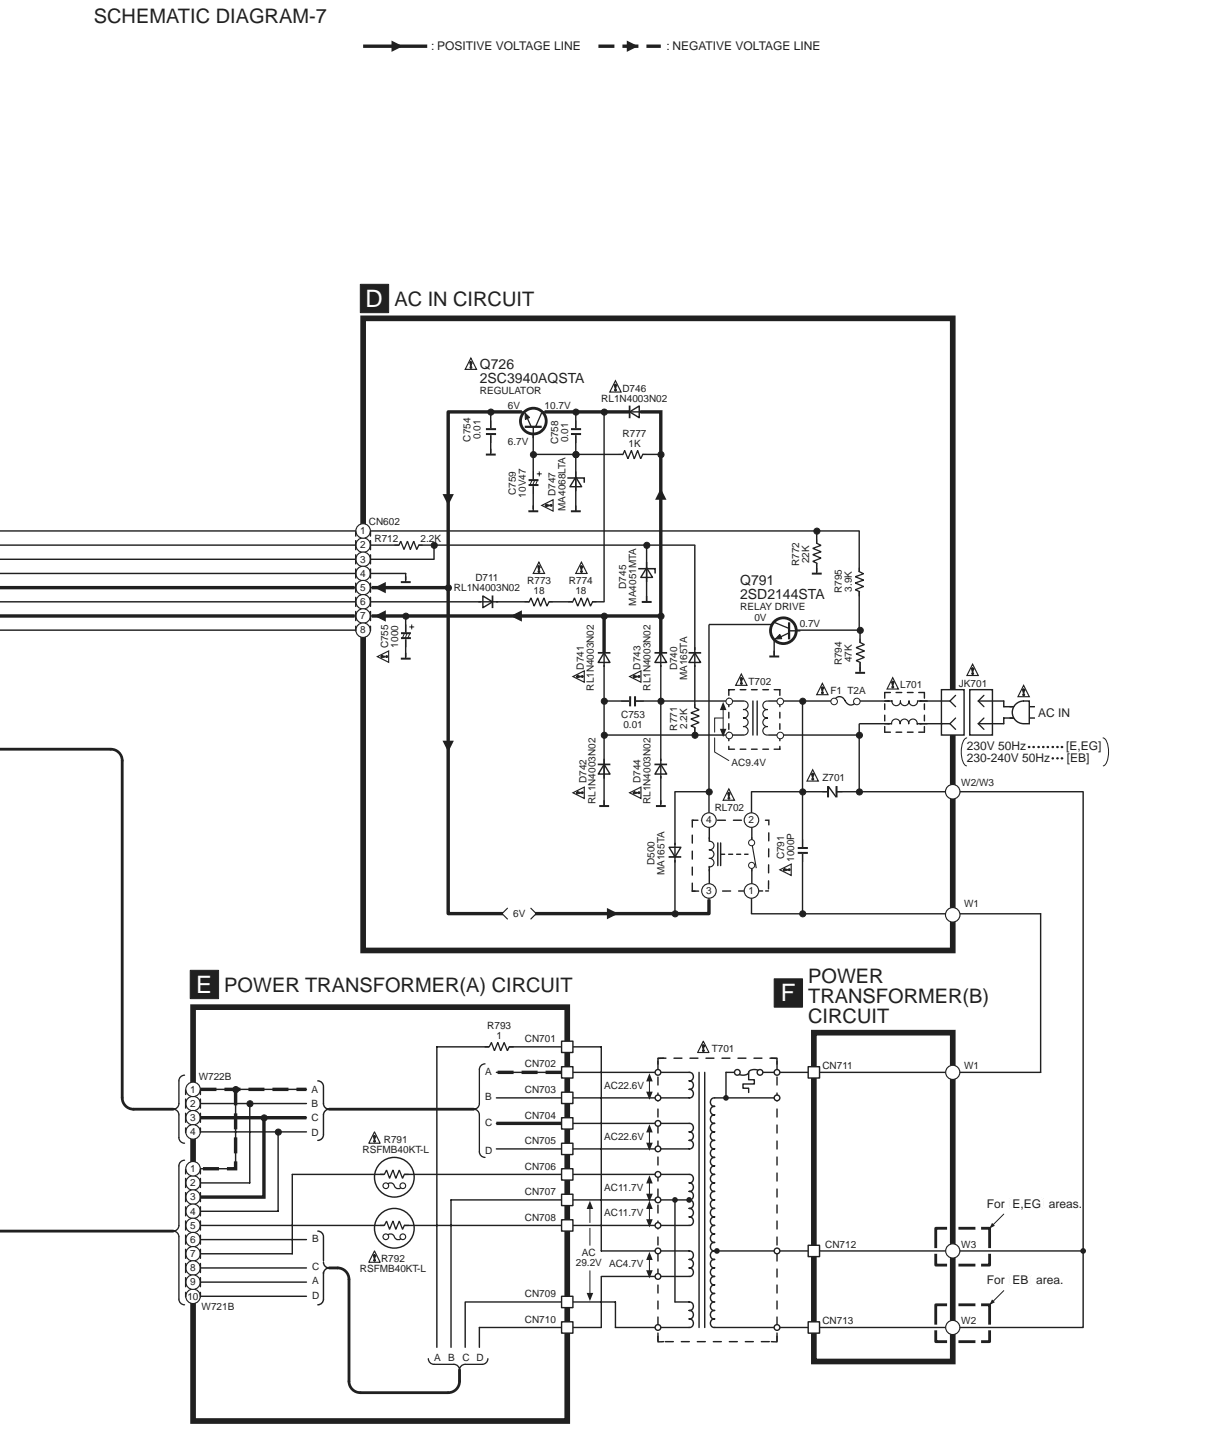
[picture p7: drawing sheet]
<svg xmlns="http://www.w3.org/2000/svg" width="216mm" height="253mm" viewBox="0 0 216 253" stroke-linecap="round" stroke-linejoin="round" font-family="sans-serif">
<g fill="none" stroke="#231f20" stroke-width=".25">
<path d="M79.1 72.7h37.5M0 98.7h76.6M0 96.2h122.6M151.6 93.7h-151.6M0 108.7h116.6M0 106.2h106.6M0 101.2h71.6M0 103.7h79.1M0 111.2h64.1M125.1 110.2h13M191.1 139.7v94.5h-54M34.1 199.7h20"/>
<path d="M34.1 197.2h20M34.1 194.7h20M34.1 192.2h20M41.6 192.2v14h-7.5M44.1 194.7v14h-10M46.6 197.2v14h-12.5M49.1 199.7v14h-15M87.6 189.2h28.5M87.6 193.7h28.5M87.6 198.2h28.5M34.1 216.2h82M34.1 218.7h20"/>
<path d="M87.6 202.7h28.5M116.1 207.2h-64.5v14h-17.5M116.1 211.7h-36.5v26M34.1 228.7h20M34.1 226.2h20M34.1 223.7h20M116.1 234.2h-7.5v-4.5h-26.5v8M116.1 225.2h-10v9h-21.5M116.1 220.7h-10v-36h-29v53"/>
</g>
<path d="M64.1 56.2h104v111.5h-104zM34.1 177.7h66v73h-66zM143.6 182.2h24.5v58h-24.5z" fill="none" stroke="#231f20" stroke-width="1" stroke-linecap="butt"/>
<path d="M-.1 132.2h19.7M21.6 134.2v59.5M23.6 195.7h7" fill="none" stroke="#231f20" stroke-width=".5"/>
<g fill="#fff" stroke="#231f20" stroke-width=".25">
<path d="M99.1 183.7h2v2h-2z"/>
<path d="M99.1 188.2h2v2h-2z"/>
<path d="M99.1 192.7h2v2h-2z"/>
<path d="M99.1 197.2h2v2h-2z"/>
<path d="M99.1 201.7h2v2h-2z"/>
<path d="M99.1 206.2h2v2h-2z"/>
<path d="M99.1 210.7h2v2h-2z"/>
<path d="M99.1 215.2h2v2h-2z"/>
<path d="M99.1 228.7h2v2h-2z"/>
<path d="M99.1 233.2h2v2h-2z"/>
</g>
<path d="M56.1 190.7a1.01 1.01 0 0 1 1 1v3a1.02 1.02 0 0 0 1 1 .98 .98 0 0 0-1 1v3.5a1.01 1.01 0 0 1-1 1M56.1 217.2a1.01 1.01 0 0 1 1 1v4.2M57.1 224.4v4.8a1.01 1.01 0 0 1-1 1M57.1 222.7a1.02 1.02 0 0 0 1 1 .98 .98 0 0 0-1 1" fill="none" stroke="#231f20" stroke-width=".25"/>
<path d="M58.1 223.7h1.5M61.6 225.7v18M63.6 245.7h15.5M81.1 241.7v2" fill="none" stroke="#231f20" stroke-width=".5"/>
<path d="M67.8 215.6h3.5v1h-3.5z" fill="#fff"/>
<path d="M67.1 216.2h.7l.4-.8 .5 1.4 .6-1.4 .5 1.4 .6-1.4 .6 1.4 .3-.6h.8" fill="none" stroke="#231f20" stroke-width=".23"/>
<circle cx="69.6" cy="216.7" r="3.5" fill="none" stroke="#231f20" stroke-width=".25"/>
<path d="M68.1 218.2a.82 .82 0 0 1 .7-.5 .82 .82 0 0 1 .8 .5 .8 .8 0 0 0 .7 .5 .8 .8 0 0 0 .8-.5" fill="none" stroke="#231f20" stroke-width=".22"/>
<g fill="#fff" stroke="#231f20" stroke-width=".2">
<circle cx="68.1" cy="218.2" r=".5"/>
<circle cx="71.1" cy="218.2" r=".5"/>
</g>
<path d="M67.8 206.6h3.5v1h-3.5z" fill="#fff"/>
<path d="M67.1 207.2h.7l.4-.8 .5 1.4 .6-1.4 .5 1.4 .6-1.4 .6 1.4 .3-.6h.8" fill="none" stroke="#231f20" stroke-width=".23"/>
<circle cx="69.6" cy="207.7" r="3.5" fill="none" stroke="#231f20" stroke-width=".25"/>
<path d="M68.1 209.2a.82 .82 0 0 1 .7-.5 .82 .82 0 0 1 .8 .5 .8 .8 0 0 0 .7 .5 .8 .8 0 0 0 .8-.5" fill="none" stroke="#231f20" stroke-width=".22"/>
<g fill="#fff" stroke="#231f20" stroke-width=".2">
<circle cx="68.1" cy="209.2" r=".5"/>
<circle cx="71.1" cy="209.2" r=".5"/>
</g>
<path d="M66.1 199.7l1 2h-2zM66.1 220.7l1 2h-2z" fill="none" stroke="#231f20" stroke-width=".2"/>
<g fill="#231f20" stroke="#231f20" stroke-width=".18">
<path d="M65.9 200.3h.2l.1 .2-.1 .5h-.1z"/>
<path d="M65.9 221.3h.2l.1 .2-.1 .5h-.1z"/>
<circle cx="66.1" cy="201.3" r=".17"/>
<circle cx="66.1" cy="222.3" r=".17"/>
</g>
<path d="M183.6 161.2v28h-46.5" fill="none" stroke="#231f20" stroke-width=".25"/>
<circle cx="168.1" cy="189.2" r="1.25" fill="#fff" stroke="#231f20" stroke-width=".2"/>
<path d="M142.6 188.2h2v2h-2z" fill="#fff" stroke="#231f20" stroke-width=".25"/>
<path d="M137.1 220.7h54" fill="none" stroke="#231f20" stroke-width=".25"/>
<g fill="#fff" stroke="#231f20" stroke-width=".2">
<circle cx="168.1" cy="220.7" r="1.25"/>
<circle cx="168.1" cy="234.2" r="1.25"/>
</g>
<g fill="#fff" stroke="#231f20" stroke-width=".25">
<path d="M142.6 219.7h2v2h-2z"/>
<path d="M142.6 233.2h2v2h-2z"/>
</g>
<circle cx="191.1" cy="220.7" r=".5" fill="#231f20"/>
<path d="M116.1 186.7h21M116.1 187.2v49.5h21M137.1 187.2v49.5" fill="none" stroke="#231f20" stroke-width=".25" stroke-dasharray="1.4 1.4"/>
<path d="M117.1 186.7h-1v1M126.1 193.7h11M128.1 189.2h9M136.1 186.7h1v1M119.1 211.7v18M116.1 235.7v1h1M137.1 235.7v1h-1" fill="none" stroke="#231f20" stroke-width=".25"/>
<circle cx="137.1" cy="189.2" r=".5" fill="#fff" stroke="#231f20" stroke-width=".25"/>
<g fill="none" stroke="#231f20" stroke-width=".25">
<path d="M116.1 189.2h5.5a.75 .75 0 0 1 .7 .7 .75 .75 0 0 1-.7 .8 .75 .75 0 0 1 .7 .7 .75 .75 0 0 1-.7 .8 .74 .74 0 0 1 .7 .7 .74 .74 0 0 1-.7 .7l-5.5 .1M116.1 198.2h5.5a.74 .74 0 0 1 .7 .7 .74 .74 0 0 1-.7 .7M121.6 199.7a.74 .74 0 0 1 .7 .7 .74 .74 0 0 1-.7 .7M123.3 189.2v45M124.3 189.2v45M128.1 189.2v4.5M116.1 207.2h5.5a.74 .74 0 0 1 .7 .7 .74 .74 0 0 1-.7 .7M116.1 202.7h5.5M116.1 216.2h5.5M116.6 211.7h5a.74 .74 0 0 1 .7 .7 .74 .74 0 0 1-.7 .7M121.6 201.2a.74 .74 0 0 1 .7 .7 .74 .74 0 0 1-.7 .7M121.6 210.2a.74 .74 0 0 1 .7 .7 .74 .74 0 0 1-.7 .7"/>
<path d="M121.6 208.7a.74 .74 0 0 1 .7 .7 .74 .74 0 0 1-.7 .7M121.6 214.7a.74 .74 0 0 1 .7 .7 .74 .74 0 0 1-.7 .7M121.6 213.2a.74 .74 0 0 1 .7 .7 .74 .74 0 0 1-.7 .7"/>
</g>
<g fill="#fff" stroke="#231f20" stroke-width=".25">
<circle cx="116.1" cy="193.7" r=".5"/>
<circle cx="116.1" cy="198.2" r=".5"/>
<circle cx="116.1" cy="202.7" r=".5"/>
<circle cx="116.1" cy="207.2" r=".5"/>
<circle cx="116.1" cy="211.7" r=".5"/>
<circle cx="116.1" cy="216.2" r=".5"/>
</g>
<path d="M126.1 220.7h11" fill="none" stroke="#231f20" stroke-width=".25"/>
<g fill="#fff" stroke="#231f20" stroke-width=".25">
<circle cx="137.1" cy="220.7" r=".5"/>
<circle cx="137.1" cy="193.7" r=".5"/>
</g>
<circle cx="128.1" cy="193.7" r=".5" fill="#231f20"/>
<path d="M130.1 188.7h4v1h-4z" fill="#fff"/>
<path d="M130.1 189.2a1.26 1.26 0 0 0 2 0 1.24 1.24 0 0 1 2 0" fill="none" stroke="#231f20" stroke-width=".25"/>
<g fill="#fff" stroke="#231f20" stroke-width=".25">
<circle cx="130.1" cy="189.2" r=".5"/>
<circle cx="134.1" cy="189.2" r=".5"/>
</g>
<path d="M132.1 189.2v1.3h1v.7h-2v.8h1v.7" fill="none" stroke="#231f20" stroke-width=".25"/>
<circle cx="119.1" cy="211.7" r=".5" fill="#231f20"/>
<g fill="none" stroke="#231f20" stroke-width=".25">
<path d="M126.1 196.7a.74 .74 0 0 0-.8 .7 .74 .74 0 0 0 .8 .7M126.1 195.2a.74 .74 0 0 0-.8 .7 .74 .74 0 0 0 .8 .7M126.1 193.7a.74 .74 0 0 0-.8 .7 .74 .74 0 0 0 .8 .7M126.1 199.7a.74 .74 0 0 0-.8 .7 .74 .74 0 0 0 .8 .7M126.1 198.2a.74 .74 0 0 0-.8 .7 .74 .74 0 0 0 .8 .7M126.1 201.2a.74 .74 0 0 0-.8 .7 .74 .74 0 0 0 .8 .7M126.1 205.7a.74 .74 0 0 0-.8 .7 .74 .74 0 0 0 .8 .7M126.1 204.2a.74 .74 0 0 0-.8 .7 .74 .74 0 0 0 .8 .7M126.1 202.7a.74 .74 0 0 0-.8 .7 .74 .74 0 0 0 .8 .7M126.1 210.2a.74 .74 0 0 0-.8 .7 .74 .74 0 0 0 .8 .7M126.1 208.7a.74 .74 0 0 0-.8 .7 .74 .74 0 0 0 .8 .7M126.1 207.2a.74 .74 0 0 0-.8 .7 .74 .74 0 0 0 .8 .7"/>
<path d="M126.1 214.7a.74 .74 0 0 0-.8 .7 .74 .74 0 0 0 .8 .7M126.1 213.2a.74 .74 0 0 0-.8 .7 .74 .74 0 0 0 .8 .7M126.1 211.7a.74 .74 0 0 0-.8 .7 .74 .74 0 0 0 .8 .7M126.1 219.2a.74 .74 0 0 0-.8 .7 .74 .74 0 0 0 .8 .7M126.1 217.7a.74 .74 0 0 0-.8 .7 .74 .74 0 0 0 .8 .7M126.1 216.2a.74 .74 0 0 0-.8 .7 .74 .74 0 0 0 .8 .7M126.1 223.7a.74 .74 0 0 0-.8 .7 .74 .74 0 0 0 .8 .7M126.1 222.2a.74 .74 0 0 0-.8 .7 .74 .74 0 0 0 .8 .7M126.1 220.7a.74 .74 0 0 0-.8 .7 .74 .74 0 0 0 .8 .7M126.1 225.2a.75 .75 0 0 0-.8 .7 .75 .75 0 0 0 .8 .8 .75 .75 0 0 0-.8 .7 .75 .75 0 0 0 .8 .8 .74 .74 0 0 0-.8 .7 .74 .74 0 0 0 .8 .7 .75 .75 0 0 0-.8 .8 .75 .75 0 0 0 .8 .7 .75 .75 0 0 0-.8 .8 .75 .75 0 0 0 .8 .7 .75 .75 0 0 0-.8 .8 .75 .75 0 0 0 .8 .7l11 .1"/>
</g>
<circle cx="137.1" cy="234.2" r=".5" fill="#fff" stroke="#231f20" stroke-width=".25"/>
<path d="M116.1 220.7h5.5a.74 .74 0 0 1 .7 .7 .74 .74 0 0 1-.7 .7M116.1 225.2h5.5M121.6 223.7a.74 .74 0 0 1 .7 .7 .74 .74 0 0 1-.7 .7M121.6 222.2a.74 .74 0 0 1 .7 .7 .74 .74 0 0 1-.7 .7" fill="none" stroke="#231f20" stroke-width=".25"/>
<g fill="#fff" stroke="#231f20" stroke-width=".25">
<circle cx="116.1" cy="220.7" r=".5"/>
<circle cx="116.1" cy="225.2" r=".5"/>
</g>
<path d="M119.1 229.7h2.5a.75 .75 0 0 1 .7 .7 .75 .75 0 0 1-.7 .8 .75 .75 0 0 1 .7 .7 .75 .75 0 0 1-.7 .8 .74 .74 0 0 1 .7 .7 .74 .74 0 0 1-.7 .7l-5.5 .1" fill="none" stroke="#231f20" stroke-width=".25"/>
<g fill="#fff" stroke="#231f20" stroke-width=".25">
<circle cx="116.1" cy="234.2" r=".5"/>
<circle cx="116.1" cy="189.2" r=".5"/>
</g>
<circle cx="126.5" cy="220.7" r=".5" fill="#231f20"/>
<path d="M124.1 183.7l1 2h-2z" fill="none" stroke="#231f20" stroke-width=".2"/>
<g fill="#231f20" stroke="#231f20" stroke-width=".18">
<path d="M123.9 184.3h.2l.1 .2-.1 .5h-.1z"/>
<circle cx="124.1" cy="185.3" r=".17"/>
</g>
<path d="M177.1 214.2l-2.5 2.5" fill="none" stroke="#231f20" stroke-width=".18"/>
<path d="M175 215.7l.5 .5-1 .5z" fill="#231f20"/>
<g fill="#231f20" stroke="#fff" stroke-width=".18">
<path d="M177.8 211.6l.6-.3 .1 .1-.5 .3v1.2l.4 .2v.1l-.6-.2z"/>
<path d="M183.7 211.3l.6 .3v1.4l-.6 .2-.1-.1 .5-.3v-1.1l-.5-.3z"/>
</g>
<path d="M167.1 216.7h-2v3.5M169.1 216.7h3M173.1 216.7h1.5v3.5M165.1 221.2v2h2M169.1 223.2h3M174.6 221.2v2h-1.5" fill="none" stroke="#231f20" stroke-width=".5"/>
<path d="M177.1 227.7l-2.5 2.5" fill="none" stroke="#231f20" stroke-width=".18"/>
<path d="M175 229.2l.5 .5-1 .5z" fill="#231f20"/>
<g fill="#231f20" stroke="#fff" stroke-width=".18">
<path d="M177.8 225.1l.6-.3 .1 .1-.5 .3v1.2l.4 .2v.1l-.6-.2z"/>
<path d="M181.5 224.8l.5 .3v1.4l-.5 .2-.1-.1 .4-.3v-1.1l-.4-.3z"/>
</g>
<path d="M165.1 234.7v2h2M167.1 230.2h-2v3.5M169.1 230.2h3M169.1 236.7h3M173.1 230.2h1.5v3.5M174.6 234.7v2h-1.5" fill="none" stroke="#231f20" stroke-width=".5"/>
<path d="M86.3 184.1h3.5v1h-3.5z" fill="#fff"/>
<path d="M85.6 184.7h.7l.4-.8 .5 1.4 .6-1.4 .5 1.4 .6-1.4 .6 1.4 .3-.6h.8" fill="none" stroke="#231f20" stroke-width=".23"/>
<path d="M166.1 121.7h4v8h-4z" fill="#fff" stroke="#231f20" stroke-width=".25"/>
<path d="M166.1 123.7h1.5M166.1 127.7h1.5" fill="none" stroke="#231f20" stroke-width=".25"/>
<path d="M168.6 122.7l-1 1 1 1M168.6 126.7l-1 1 1 1" fill="none" stroke="#231f20" stroke-width=".23"/>
<path d="M171.1 121.7h4v8h-4z" fill="#fff" stroke="#231f20" stroke-width=".25"/>
<path d="M172.6 123.7h4.5v1h5.5M182.6 126.7h-5.5v1h-4.5" fill="none" stroke="#231f20" stroke-width=".25"/>
<path d="M173.6 122.7l-1 1 1 1M173.6 126.7l-1 1 1 1" fill="none" stroke="#231f20" stroke-width=".23"/>
<path d="M179 124.4a2.92 2.92 0 0 1 2.6-.8v4.1a2.28 2.28 0 0 1-3-1.8v-.5z" fill="#fff"/>
<g fill="none" stroke="#231f20" stroke-width=".25">
<path d="M137.6 123.7h28.4M151.6 127.7h14.7M156.1 124.2v1M156.1 126.2v1M156.1 128.2v1h1M157.1 122.2h-1v1M158.1 122.2h1M158.1 129.2h1M160.1 122.2h1M160.1 129.2h1M162.1 122.2h1v1M163.1 124.2v1"/>
<path d="M163.1 126.2v1M163.1 128.2v1h-1M180.6 123.7h1v4h-1M180.6 123.7a2 2 0 0 0-2 1.9 2 2 0 0 0 2 2.1"/>
</g>
<path d="M157.1 123.2h5v1.5h-5zM157.1 126.7h5v1.5h-5z" fill="none" stroke="#fff" stroke-width=".25"/>
<g fill="#fff" stroke="#fff" stroke-width=".18">
<path d="M157.5 123.2h4.3l-.1 1h-4.2z"/>
<path d="M157.4 127.1h4.2v1h-4.2z"/>
</g>
<path d="M157.3 127.7a.76 .76 0 0 1 .7-.9 .76 .76 0 0 1 .8 .9M157.3 123.6a.76 .76 0 0 0 .8 .9 .76 .76 0 0 0 .7-.9M158.8 127.7a.76 .76 0 0 1 .7-.9 .76 .76 0 0 1 .8 .9 .76 .76 0 0 1 .7-.9 .76 .76 0 0 1 .8 .9M158.8 123.6a.76 .76 0 0 0 .8 .9 .76 .76 0 0 0 .7-.9M160.3 123.6a.76 .76 0 0 0 .8 .9 .76 .76 0 0 0 .7-.9" fill="none" stroke="#231f20" stroke-width=".2"/>
<path d="M147.1 122.7h4v2h-4z" fill="#fff" stroke="#fff" stroke-width=".23"/>
<path d="M147.1 123.7a1.04 1.04 0 0 1 .9-.8 1.04 1.04 0 0 1 1.1 .7 1.04 1.04 0 0 0 .9 .8 1.04 1.04 0 0 0 1.1-.7" fill="none" stroke="#231f20" stroke-width=".23"/>
<g fill="#fff" stroke="#231f20" stroke-width=".18">
<circle cx="147.1" cy="123.7" r=".58"/>
<circle cx="151.1" cy="123.7" r=".58"/>
</g>
<g fill="none" stroke="#231f20" stroke-width=".25">
<path d="M106.6 129.7h24.5M106.6 123.7h24.5M128.6 123.2v1.5M128.6 125.7v1M128.6 127.7v1M128.6 131.7v.5h1M130.6 132.2h1M132.6 132.2h1M134.6 132.2h1M135.6 123.7h2M137.6 125.7v1M137.6 127.7v1"/>
<path d="M137.6 129.7v1M137.6 131.7v.5h-1M141.6 123.7v37.2M151.6 127.7v12M151.6 129.7h-16"/>
</g>
<g fill="#231f20" stroke="#231f20" stroke-width=".18">
<circle cx="151.6" cy="129.7" r=".54"/>
<circle cx="141.6" cy="123.7" r=".54"/>
</g>
<path d="M131.1 128.2a.76 .76 0 0 1 .9 .7 .76 .76 0 0 1-.9 .8M131.1 123.7a.76 .76 0 0 1 .9 .7 .76 .76 0 0 1-.9 .8 .76 .76 0 0 1 .9 .7 .76 .76 0 0 1-.9 .8 .76 .76 0 0 1 .9 .7 .76 .76 0 0 1-.9 .8M135.5 123.7a.76 .76 0 0 0-.9 .7 .76 .76 0 0 0 .9 .8 .76 .76 0 0 0-.9 .7 .76 .76 0 0 0 .9 .8 .76 .76 0 0 0-.9 .7 .76 .76 0 0 0 .9 .8 .76 .76 0 0 0-.9 .7 .76 .76 0 0 0 .9 .7" fill="none" stroke="#231f20" stroke-width=".2"/>
<circle cx="128.6" cy="123.7" r=".58" fill="#fff" stroke="#231f20" stroke-width=".18"/>
<path d="M128.6 129.2v1.5M129.6 121.7h-1v1M130.6 121.7h1M132.6 121.7h1M134.6 121.7h1M136.6 121.7h1v1M137.6 123.7v1" fill="none" stroke="#231f20" stroke-width=".25"/>
<g fill="#fff" stroke="#231f20" stroke-width=".18">
<circle cx="137.6" cy="123.7" r=".58"/>
<circle cx="137.6" cy="129.7" r=".58"/>
</g>
<path d="M132.8 123.7v6M133.6 123.7v6" fill="none" stroke="#231f20" stroke-width=".25"/>
<circle cx="128.6" cy="129.7" r=".58" fill="#fff" stroke="#231f20" stroke-width=".18"/>
<path d="M132.6 139.7h58.5" fill="none" stroke="#231f20" stroke-width=".25"/>
<circle cx="168" cy="139.7" r="1.28" fill="#fff" stroke="#231f20" stroke-width=".2"/>
<g fill="#231f20" stroke="#231f20" stroke-width=".18">
<path d="M180.4 121.6l.2-.1 .1 .2-.1 .6h-.1z"/>
<path d="M157.3 120.2l.2-.1 .2 .3-.2 .5h-.1z"/>
<path d="M144.9 121.2l.2-.1 .1 .3-.1 .5h-.1z"/>
<path d="M130.6 119.6l.2-.1 .1 .2-.1 .6h-.1z"/>
<path d="M143.2 136.4h.2l.1 .2-.1 .5h-.1z"/>
<circle cx="151.6" cy="139.7" r=".54"/>
<circle cx="141.6" cy="139.7" r=".54"/>
<circle cx="180.6" cy="122.5" r=".17"/>
<circle cx="157.5" cy="121.2" r=".17"/>
<circle cx="145.1" cy="122.2" r=".17"/>
<circle cx="130.8" cy="120.5" r=".17"/>
<circle cx="143.4" cy="137.4" r=".17"/>
</g>
<path d="M130.8 118.9l1 2h-2zM157.5 119.5l1 2h-2zM143.4 135.8l1 2h-2zM145.1 120.5l1 2h-2zM180.6 120.9l1 2h-2z" fill="none" stroke="#231f20" stroke-width=".2"/>
<path d="M145.1 139.7h3.5M141.6 148v4" fill="none" stroke="#231f20" stroke-width=".18"/>
<g fill="#fff" stroke="#fff" stroke-width=".18">
<path d="M146.1 138.7h1.5v2h-1.5z"/>
<path d="M140.6 149.6l1.9-.1v1.1h-1.9z"/>
</g>
<path d="M146.1 138.7v2M147.6 138.7v2M140.7 149.6h1.8M140.7 150.4h1.8" fill="none" stroke="#231f20" stroke-width=".35"/>
<path d="M146.1 138.7l1.4 1.9M132.6 161.2h51" fill="none" stroke="#231f20" stroke-width=".25"/>
<circle cx="168" cy="161.4" r="1.28" fill="#fff" stroke="#231f20" stroke-width=".2"/>
<path d="M125 149.9a.76 .76 0 0 1 .9 .8 .76 .76 0 0 1-.9 .7 .76 .76 0 0 1 .9 .8 .76 .76 0 0 1-.9 .7M125 148.4a.76 .76 0 0 1 .9 .8 .76 .76 0 0 1-.9 .7M137.6 153.4l2-1v2z" fill="none" stroke="#231f20" stroke-width=".2"/>
<g fill="#231f20" stroke="#231f20" stroke-width=".18">
<path d="M138.3 153.3l.6 .1v.1l-.6 .1-.1-.2z"/>
<circle cx="139.2" cy="153.4" r=".17"/>
</g>
<path d="M125.1 110.2v34.6M119.1 139.7h6M132.6 139.7v3.7M122.1 157.2h.5M122.1 144.7h1M125.1 157.7v3.5h-46M125.1 144.7v13M126.6 148.7v4M127.1 148.7v4M132.6 156.2v5M132.6 145.2v12M135.1 157.2h.5" fill="none" stroke="#231f20" stroke-width=".25"/>
<path d="M122.1 144.7h13.5v12.5h-13.5z" fill="none" stroke="#231f20" stroke-width=".25" stroke-dasharray="1.4 1.4"/>
<path d="M127.1 150.7h5" fill="none" stroke="#231f20" stroke-width=".25" stroke-dasharray=".7 .7"/>
<path d="M124.6 148.2h1.5v5h-1.5z" fill="none" stroke="#fff" stroke-width=".25"/>
<path d="M124.7 148.5h1v4.2h-1z" fill="#fff" stroke="#fff" stroke-width=".18"/>
<g fill="#fff" stroke="#231f20" stroke-width=".2">
<circle cx="125" cy="157.2" r="1.28"/>
<circle cx="132.5" cy="157.2" r="1.28"/>
<circle cx="132.5" cy="144.7" r="1.28"/>
<circle cx="125" cy="144.7" r="1.28"/>
</g>
<path d="M132.6 147.7v6" fill="none" stroke="#231f20" stroke-width=".18"/>
<path d="M132.1 148.7h1v4h-1z" fill="#fff" stroke="#fff" stroke-width=".18"/>
<path d="M132.6 148.7l.8 4.4" fill="none" stroke="#231f20" stroke-width=".2"/>
<g fill="#fff" stroke="#231f20" stroke-width=".18">
<circle cx="132.6" cy="148.6" r=".54"/>
<circle cx="132.6" cy="152.6" r=".54"/>
</g>
<g fill="#231f20" stroke="#231f20" stroke-width=".18">
<path d="M128.4 139.8h.2l.1 .2-.1 .5h-.1z"/>
<circle cx="141.6" cy="161.2" r=".54"/>
<circle cx="128.6" cy="140.8" r=".17"/>
</g>
<path d="M128.6 139.2l1 2h-2z" fill="none" stroke="#231f20" stroke-width=".2"/>
<path d="M119.1 139.7v21.5" fill="none" stroke="#231f20" stroke-width=".25"/>
<path d="M135.6 115.5h2v.5h-2z" fill="#fff"/>
<path d="M136.6 114.8v1M138.1 111.2h13.5M151.7 111.2v7.5" fill="none" stroke="#231f20" stroke-width=".25"/>
<path d="M135.7 115.8h1.7" fill="none" stroke="#231f20" stroke-width=".35"/>
<path d="M150.7 118.3h2v.5h-2z" fill="#fff"/>
<path d="M151.7 117.7v1" fill="none" stroke="#231f20" stroke-width=".25"/>
<path d="M150.8 118.7h1.8" fill="none" stroke="#231f20" stroke-width=".35"/>
<path d="M150.7 113.4h2v3.4h-2z" fill="#fff" stroke="#fff" stroke-width=".18"/>
<path d="M151.7 113.3l.8 .4-1.5 .5 1.5 .6-1.5 .5 1.5 .7-1.5 .5 .8 .4" fill="none" stroke="#231f20" stroke-width=".23"/>
<path d="M151.7 112.7v.7M151.7 116.9v.7" fill="none" stroke="#231f20" stroke-width=".18"/>
<circle cx="151.7" cy="111.2" r=".54" fill="#231f20" stroke="#231f20" stroke-width=".18"/>
<path d="M112.6 99.7h3v2.5h-3z" fill="#fff"/>
<path d="M114.1 99.2v3.5M114.1 100.2l1 1.7h-2.1zM116.6 108.7v15" fill="none" stroke="#231f20" stroke-width=".25"/>
<path d="M112.6 100.3h3v.9" fill="none" stroke="#231f20" stroke-width=".27"/>
<g fill="#231f20" stroke="#231f20" stroke-width=".18">
<path d="M108.4 67.8h.2l.1 .2-.1 .5h-.1z"/>
<path d="M111.8 119.2l.6 .1v.1l-.6 .1-.1-.2z"/>
<circle cx="106.6" cy="129.7" r=".54"/>
<circle cx="106.6" cy="123.7" r=".54"/>
<circle cx="116.6" cy="123.7" r=".54"/>
<circle cx="108.6" cy="68.8" r=".17"/>
<circle cx="112.7" cy="119.3" r=".17"/>
</g>
<path d="M109.6 123.7h4" fill="none" stroke="#231f20" stroke-width=".18"/>
<path d="M111 122.7h1v1.9h-1z" fill="#fff" stroke="#fff" stroke-width=".18"/>
<path d="M111.2 122.8l-.1 1.8M112 122.8v1.8" fill="none" stroke="#231f20" stroke-width=".35"/>
<path d="M108.6 67.2l1 2h-2zM111.1 119.3l2-1v2z" fill="none" stroke="#231f20" stroke-width=".2"/>
<path d="M105.1 134.3h3v2.5h-3z" fill="#fff"/>
<path d="M105.4 134.8h2.3" fill="none" stroke="#231f20" stroke-width=".3"/>
<path d="M106.6 133.8v3.5M106.6 134.8l1 1.7h-2.1z" fill="none" stroke="#231f20" stroke-width=".25"/>
<path d="M105.6 141.8h2v.5h-2z" fill="#fff"/>
<path d="M86.6 72.7v7.5M94.1 72.7v7.5h22.5M101.6 72.7v7.5M106.6 141.2v1" fill="none" stroke="#231f20" stroke-width=".25"/>
<path d="M100.7 75.7h1.8M100.7 76.6h1.8M105.7 142.2h1.7" fill="none" stroke="#231f20" stroke-width=".35"/>
<path d="M83.1 63.2l1 2h-2zM66.6 115.8l2-1v2zM101.1 139.8l2-1v2z" fill="none" stroke="#231f20" stroke-width=".2"/>
<g fill="#231f20" stroke="#231f20" stroke-width=".18">
<path d="M101.8 139.7l.6 .1v.1l-.6 .1-.1-.2z"/>
<path d="M67.3 115.7l.6 .1v.1l-.6 .1-.1-.2z"/>
<path d="M82.9 63.8h.2l.1 .2-.1 .5h-.1z"/>
<circle cx="102.7" cy="139.8" r=".17"/>
<circle cx="68.2" cy="115.8" r=".17"/>
<circle cx="83.1" cy="64.8" r=".17"/>
</g>
<path d="M101.6 74.2v4" fill="none" stroke="#231f20" stroke-width=".18"/>
<path d="M100.6 75.7h1.9v1h-1.9z" fill="#fff" stroke="#fff" stroke-width=".18"/>
<path d="M85.6 79.8h2v.5h-2z" fill="#fff"/>
<path d="M86.6 79.2v1" fill="none" stroke="#231f20" stroke-width=".25"/>
<path d="M85.7 75.7h1.8M85.7 76.6h1.8M85.7 80.2h1.7" fill="none" stroke="#231f20" stroke-width=".35"/>
<path d="M86.6 74.2v4" fill="none" stroke="#231f20" stroke-width=".18"/>
<path d="M85.6 75.7h1.9v1h-1.9z" fill="#fff" stroke="#fff" stroke-width=".18"/>
<g fill="#231f20" stroke="#231f20" stroke-width=".18">
<circle cx="86.6" cy="72.7" r=".54"/>
<circle cx="101.6" cy="80.2" r=".54"/>
<circle cx="101.6" cy="72.7" r=".54"/>
<circle cx="116.6" cy="80.2" r=".54"/>
<circle cx="125.1" cy="139.7" r=".54"/>
<circle cx="119.1" cy="161.2" r=".54"/>
</g>
<circle cx="121.6" cy="211.7" r=".5" fill="#231f20"/>
<path d="M63.6 50.2h5v5h-5z" fill="#231f20" stroke="#231f20" stroke-width=".18"/>
<circle cx="64" cy="96.2" r="1.28" fill="#fff" stroke="#231f20" stroke-width=".2"/>
<path d="M62.7 95.4v1.6M65.3 95.4v1.6" fill="none" stroke="#231f20" stroke-width=".25"/>
<circle cx="64" cy="93.7" r="1.28" fill="#fff" stroke="#231f20" stroke-width=".2"/>
<path d="M62.7 93.8v.8M65.3 93.8v.8" fill="none" stroke="#231f20" stroke-width=".25"/>
<circle cx="64" cy="98.7" r="1.28" fill="#fff" stroke="#231f20" stroke-width=".2"/>
<path d="M62.7 97.9v1.6M65.3 97.9v1.6" fill="none" stroke="#231f20" stroke-width=".25"/>
<circle cx="64" cy="101.2" r="1.28" fill="#fff" stroke="#231f20" stroke-width=".2"/>
<path d="M62.7 100.4v1.6M65.3 100.4v1.6" fill="none" stroke="#231f20" stroke-width=".25"/>
<circle cx="64" cy="103.7" r="1.28" fill="#fff" stroke="#231f20" stroke-width=".2"/>
<path d="M62.7 102.9v1.6M65.3 102.9v1.6" fill="none" stroke="#231f20" stroke-width=".25"/>
<circle cx="64" cy="106.2" r="1.28" fill="#fff" stroke="#231f20" stroke-width=".2"/>
<path d="M62.7 105.4v1.6M65.3 105.4v1.6" fill="none" stroke="#231f20" stroke-width=".25"/>
<circle cx="64" cy="108.7" r="1.28" fill="#fff" stroke="#231f20" stroke-width=".2"/>
<path d="M62.7 107.9v1.6M65.3 107.9v1.6" fill="none" stroke="#231f20" stroke-width=".25"/>
<circle cx="64" cy="111.2" r="1.28" fill="#fff" stroke="#231f20" stroke-width=".2"/>
<path d="M62.7 110.5v.8M65.3 110.5v.8" fill="none" stroke="#231f20" stroke-width=".25"/>
<circle cx="94.1" cy="74.3" r="2.27" fill="#fff" stroke="#231f20" stroke-width=".5"/>
<path d="M94.1 75.3v2M94.1 80.2v10" fill="none" stroke="#231f20" stroke-width=".25"/>
<path d="M92.6 75.3h3" fill="none" stroke="#231f20" stroke-width=".4"/>
<path d="M92.8 73.3l.9 1.9M95.6 72.8l-1.1 2.4M113.4 80.1l-.4 .8-.5-1.4-.6 1.4-.5-1.4-.6 1.4-.6-1.4-.4 .7" fill="none" stroke="#231f20" stroke-width=".23"/>
<path d="M92.6 72.9l.8 .8-.7 .3z" fill="#231f20" stroke="#231f20" stroke-width=".18"/>
<path d="M109.9 79.2h3.4v2h-3.4z" fill="#fff" stroke="#fff" stroke-width=".18"/>
<path d="M109.1 80.2h.7M113.3 80.2h.8" fill="none" stroke="#231f20" stroke-width=".18"/>
<path d="M93.1 89.8h2v.5h-2z" fill="#fff"/>
<path d="M94.1 89.2v1" fill="none" stroke="#231f20" stroke-width=".25"/>
<path d="M93.2 90.2h1.7M93.2 85.6h1.8M93.2 84.7h1.8" fill="none" stroke="#231f20" stroke-width=".35"/>
<path d="M93.8 84.8l-.3 .8M94.1 83.2v4M94.3 84.8l-.4 .8M94.7 83.6h.9M94.8 84.8l-.4 .8M95.1 83.2v.8" fill="none" stroke="#231f20" stroke-width=".18"/>
<path d="M93.1 84.7h2v1h-2z" fill="#fff" stroke="#fff" stroke-width=".18"/>
<circle cx="94.1" cy="80.2" r=".54" fill="#231f20" stroke="#231f20" stroke-width=".18"/>
<path d="M110.6 71.2h2.5v3h-2.5z" fill="#fff"/>
<path d="M111.1 71.5v2.3" fill="none" stroke="#231f20" stroke-width=".3"/>
<path d="M110.1 72.7h3.5M111.1 72.6l1.7-1v2.1z" fill="none" stroke="#231f20" stroke-width=".25"/>
<g fill="#fff" stroke="#fff" stroke-width=".18">
<path d="M101.1 105.2h3.3v2h-3.3z"/>
<path d="M93.4 105.2h3.3v2h-3.3z"/>
</g>
<path d="M96.9 106.1l-.4 .8-.6-1.4-.6 1.4-.5-1.4-.6 1.4-.6-1.4-.3 .7M104.5 106.1l-.3 .8-.6-1.4-.6 1.4-.5-1.4-.6 1.4-.6-1.4-.3 .7" fill="none" stroke="#231f20" stroke-width=".23"/>
<path d="M92.5 106.2h.8M96.8 106.2h.7M100.2 106.2h.8M104.5 106.2h.7" fill="none" stroke="#231f20" stroke-width=".18"/>
<path d="M84.9 104.7h2.5v3h-2.5z" fill="#fff"/>
<path d="M86.9 105v2.3" fill="none" stroke="#231f20" stroke-width=".3"/>
<path d="M71.6 101.2v1.5M84.4 106.2h3.5M85.2 105.1l1.7 1.1-1.7 1z" fill="none" stroke="#231f20" stroke-width=".25"/>
<path d="M95.1 99.2l1 2h-2zM102.6 99.2l1 2h-2z" fill="none" stroke="#231f20" stroke-width=".2"/>
<g fill="#231f20" stroke="#231f20" stroke-width=".18">
<path d="M102.4 99.8h.2l.1 .2-.1 .5h-.1z"/>
<path d="M94.9 99.8h.2l.1 .2-.1 .5h-.1z"/>
<circle cx="102.6" cy="100.8" r=".17"/>
<circle cx="95.1" cy="100.8" r=".17"/>
</g>
<path d="M70.6 102.3h2v.5h-2z" fill="#fff"/>
<path d="M116.6 72.7v36M76.6 96.2v2.5M71.6 101.7v1M136.6 111.2v4.5" fill="none" stroke="#231f20" stroke-width=".25"/>
<path d="M70.7 102.7h1.7" fill="none" stroke="#231f20" stroke-width=".35"/>
<path d="M70.4 95.2h3.4v2h-3.4z" fill="#fff" stroke="#fff" stroke-width=".18"/>
<path d="M73.9 96.1l-.4 .8-.5-1.4-.6 1.4-.5-1.4-.6 1.4-.6-1.4-.4 .7" fill="none" stroke="#231f20" stroke-width=".23"/>
<path d="M69.6 96.2h.7M73.8 96.2h.8" fill="none" stroke="#231f20" stroke-width=".18"/>
<circle cx="76.6" cy="96.2" r=".54" fill="#231f20" stroke="#231f20" stroke-width=".18"/>
<circle cx="138.2" cy="111.3" r="2.27" fill="#fff" stroke="#231f20" stroke-width=".5"/>
<path d="M106.6 72.7v33.5M151.6 93.7v17.6M139.2 111.3h2" fill="none" stroke="#231f20" stroke-width=".25"/>
<path d="M139.2 109.8v3" fill="none" stroke="#231f20" stroke-width=".4"/>
<path d="M136.6 109.8l2.5 1M139.2 111.6l-1.9 .9M151.5 100.8l.8 .4-1.4 .5 1.4 .6-1.4 .5 1.4 .6-1.4 .6 .7 .4" fill="none" stroke="#231f20" stroke-width=".23"/>
<g fill="#231f20" stroke="#231f20" stroke-width=".18">
<path d="M137.6 111.9l.3 .8h-1.1z"/>
<circle cx="106.6" cy="72.7" r=".54"/>
</g>
<path d="M150.6 100.9h2v3.4h-2z" fill="#fff" stroke="#fff" stroke-width=".18"/>
<path d="M151.6 100.2v.7M151.6 104.4v.7" fill="none" stroke="#231f20" stroke-width=".18"/>
<path d="M100.1 83.7h3v2.5h-3z" fill="#fff"/>
<path d="M101.6 83.2v3.5M101.6 84.2l1 1.7h-2.1z" fill="none" stroke="#231f20" stroke-width=".25"/>
<path d="M100.1 84.3h3v.9" fill="none" stroke="#231f20" stroke-width=".27"/>
<path d="M100.6 89.8h2v.5h-2z" fill="#fff"/>
<path d="M79.1 72.7v88.5M101.6 80.2v10" fill="none" stroke="#231f20" stroke-width=".25"/>
<path d="M100.7 90.2h1.7" fill="none" stroke="#231f20" stroke-width=".35"/>
<g fill="#231f20" stroke="#231f20" stroke-width=".18">
<circle cx="101.6" cy="80.2" r=".54"/>
<circle cx="79.1" cy="103.7" r=".54"/>
</g>
<path d="M115.1 114.7h3v2.5h-3z" fill="#fff"/>
<path d="M115.4 115.2h2.3" fill="none" stroke="#231f20" stroke-width=".3"/>
<path d="M106.6 108.7v21M116.6 115.2l1 1.7h-2.1zM116.6 114.2v3.5" fill="none" stroke="#231f20" stroke-width=".25"/>
<g fill="#231f20" stroke="#231f20" stroke-width=".18">
<path d="M101.8 119.2l.6 .1v.1l-.6 .1-.1-.2z"/>
<circle cx="116.6" cy="108.7" r=".54"/>
<circle cx="106.6" cy="108.7" r=".54"/>
<circle cx="102.7" cy="119.3" r=".17"/>
</g>
<path d="M101.1 119.3l2-1v2z" fill="none" stroke="#231f20" stroke-width=".2"/>
<path d="M105.1 114.7h3v2.5h-3z" fill="#fff"/>
<path d="M105.4 115.2h2.3" fill="none" stroke="#231f20" stroke-width=".3"/>
<path d="M106.6 115.2l1 1.7h-2.1zM106.6 114.2v3.5M106.6 129.7v12.5M116.6 123.7v18.5" fill="none" stroke="#231f20" stroke-width=".25"/>
<path d="M115.1 134.3h3v2.5h-3z" fill="#fff"/>
<path d="M115.4 134.8h2.3" fill="none" stroke="#231f20" stroke-width=".3"/>
<path d="M122.6 96.2v33.5M116.6 133.8v3.5M116.6 134.8l1 1.7h-2.1z" fill="none" stroke="#231f20" stroke-width=".25"/>
<path d="M111.1 139.8l2-1v2z" fill="none" stroke="#231f20" stroke-width=".2"/>
<g fill="#231f20" stroke="#231f20" stroke-width=".18">
<path d="M111.8 139.7l.6 .1v.1l-.6 .1-.1-.2z"/>
<circle cx="112.7" cy="139.8" r=".17"/>
<circle cx="122.6" cy="129.7" r=".54"/>
</g>
<path d="M121.6 124.9h2v3.4h-2z" fill="#fff" stroke="#fff" stroke-width=".18"/>
<path d="M122.5 124.8l.8 .4-1.4 .5 1.4 .6-1.4 .5 1.4 .7-1.4 .5 .7 .4" fill="none" stroke="#231f20" stroke-width=".23"/>
<path d="M122.6 124.2v.7M122.6 128.4v.7" fill="none" stroke="#231f20" stroke-width=".18"/>
<path d="M121.1 114.7h3v2.5h-3z" fill="#fff"/>
<path d="M121.4 115.2h2.3" fill="none" stroke="#231f20" stroke-width=".3"/>
<path d="M122.6 115.2l1 1.7h-2.1zM122.6 114.2v3.5" fill="none" stroke="#231f20" stroke-width=".25"/>
<path d="M117.6 149.2h3v2.5h-3z" fill="#fff"/>
<path d="M117.9 151.2h2.3" fill="none" stroke="#231f20" stroke-width=".3"/>
<path d="M71.6 108.7v7.5M118 149.5h2.1l-1 1.7zM119.1 148.7v3.5" fill="none" stroke="#231f20" stroke-width=".25"/>
<path d="M70.6 115.8h2v.5h-2z" fill="#fff"/>
<path d="M71.6 115.2v1" fill="none" stroke="#231f20" stroke-width=".25"/>
<path d="M70.7 116.2h1.7M70.7 112.6h1.8M70.7 111.7h1.8" fill="none" stroke="#231f20" stroke-width=".35"/>
<path d="M71.3 111.8l-.3 .8M71.6 110.2v4M71.8 111.8l-.4 .8M72.2 110.6h.9M72.3 111.8l-.4 .8M72.6 110.2v.8" fill="none" stroke="#231f20" stroke-width=".18"/>
<path d="M70.6 111.7h2v1h-2z" fill="#fff" stroke="#fff" stroke-width=".18"/>
<circle cx="71.6" cy="108.7" r=".54" fill="#231f20" stroke="#231f20" stroke-width=".18"/>
<path d="M115.6 141.8h2v.5h-2z" fill="#fff"/>
<path d="M116.6 141.2v1" fill="none" stroke="#231f20" stroke-width=".25"/>
<path d="M115.7 142.2h1.7" fill="none" stroke="#231f20" stroke-width=".35"/>
<g fill="#231f20" stroke="#231f20" stroke-width=".18">
<path d="M136.6 172.7h5v5h-5z"/>
<path d="M33.6 171.2h5v5h-5z"/>
</g>
<path d="M-.1 217.2h30.7" fill="none" stroke="#231f20" stroke-width=".5"/>
<path d="M32.6 204.7a1 1 0 0 0-1 1v10.5a1 1 0 0 1-1 1 1 1 0 0 1 1 1v11a1 1 0 0 0 1 1" fill="none" stroke="#231f20" stroke-width=".23"/>
<circle cx="34" cy="228.7" r="1.28" fill="#fff" stroke="#231f20" stroke-width=".2"/>
<path d="M32.7 228v.8M35.3 228v.8" fill="none" stroke="#231f20" stroke-width=".25"/>
<circle cx="34" cy="208.7" r="1.28" fill="#fff" stroke="#231f20" stroke-width=".2"/>
<path d="M32.7 207.9v1.6M35.3 207.9v1.6" fill="none" stroke="#231f20" stroke-width=".25"/>
<circle cx="34" cy="206.2" r="1.28" fill="#fff" stroke="#231f20" stroke-width=".2"/>
<path d="M32.7 206.3v.8M35.3 206.3v.8" fill="none" stroke="#231f20" stroke-width=".25"/>
<circle cx="34" cy="211.2" r="1.28" fill="#fff" stroke="#231f20" stroke-width=".2"/>
<path d="M32.7 210.4v1.6M35.3 210.4v1.6" fill="none" stroke="#231f20" stroke-width=".25"/>
<circle cx="34" cy="213.7" r="1.28" fill="#fff" stroke="#231f20" stroke-width=".2"/>
<path d="M32.7 212.9v1.6M35.3 212.9v1.6" fill="none" stroke="#231f20" stroke-width=".25"/>
<circle cx="34" cy="216.2" r="1.28" fill="#fff" stroke="#231f20" stroke-width=".2"/>
<path d="M32.7 215.4v1.6M35.3 215.4v1.6" fill="none" stroke="#231f20" stroke-width=".25"/>
<circle cx="34" cy="218.7" r="1.28" fill="#fff" stroke="#231f20" stroke-width=".2"/>
<path d="M32.7 217.9v1.6M35.3 217.9v1.6" fill="none" stroke="#231f20" stroke-width=".25"/>
<circle cx="34" cy="221.2" r="1.28" fill="#fff" stroke="#231f20" stroke-width=".2"/>
<path d="M32.7 220.4v1.6M35.3 220.4v1.6" fill="none" stroke="#231f20" stroke-width=".25"/>
<circle cx="34" cy="223.7" r="1.28" fill="#fff" stroke="#231f20" stroke-width=".2"/>
<path d="M32.7 222.9v1.6M35.3 222.9v1.6" fill="none" stroke="#231f20" stroke-width=".25"/>
<circle cx="34" cy="226.2" r="1.28" fill="#fff" stroke="#231f20" stroke-width=".2"/>
<path d="M32.7 225.4v1.6M35.3 225.4v1.6" fill="none" stroke="#231f20" stroke-width=".25"/>
<path d="M59.6 223.7a2 2 0 0 1 2 2M61.6 243.7a2 2 0 0 0 2 2M81.1 243.7a2 2 0 0 1-2 2" fill="none" stroke="#231f20" stroke-width=".48"/>
<circle cx="34" cy="194.7" r="1.28" fill="#fff" stroke="#231f20" stroke-width=".2"/>
<path d="M32.7 193.9v1.6M35.3 193.9v1.6" fill="none" stroke="#231f20" stroke-width=".25"/>
<circle cx="34" cy="192.2" r="1.28" fill="#fff" stroke="#231f20" stroke-width=".2"/>
<path d="M32.7 192.3v.8M35.3 192.3v.8" fill="none" stroke="#231f20" stroke-width=".25"/>
<circle cx="34" cy="197.2" r="1.28" fill="#fff" stroke="#231f20" stroke-width=".2"/>
<path d="M32.7 196.4v1.6M35.3 196.4v1.6" fill="none" stroke="#231f20" stroke-width=".25"/>
<circle cx="34" cy="199.7" r="1.28" fill="#fff" stroke="#231f20" stroke-width=".2"/>
<path d="M32.7 199v.8M35.3 199v.8" fill="none" stroke="#231f20" stroke-width=".25"/>
<path d="M32.6 189.7a1 1 0 0 0-1 1v4a1 1 0 0 1-1 1 1 1 0 0 1 1 1v4a1 1 0 0 0 1 1" fill="none" stroke="#231f20" stroke-width=".23"/>
<path d="M19.6 132.2a2 2 0 0 1 2 2M21.6 193.7a2 2 0 0 0 2 2" fill="none" stroke="#231f20" stroke-width=".48"/>
<g fill="#231f20" stroke="#231f20" stroke-width=".18">
<circle cx="41.6" cy="192.2" r=".54"/>
<circle cx="44.1" cy="194.7" r=".54"/>
<circle cx="46.6" cy="197.2" r=".54"/>
<circle cx="49.1" cy="199.7" r=".54"/>
</g>
<path d="M113.1 105.8h2v.5h-2z" fill="#fff"/>
<path d="M114.1 96.2v10M144.1 93.7v7.5M84.6 234.2v3.5" fill="none" stroke="#231f20" stroke-width=".25"/>
<path d="M113.2 106.2h1.7" fill="none" stroke="#231f20" stroke-width=".35"/>
<g fill="#231f20" stroke="#231f20" stroke-width=".18">
<path d="M171.4 117.8h.2l.1 .2-.1 .5h-.1z"/>
<path d="M185.6 133.7h.2v.1h-.2z"/>
<path d="M186.4 133.7h.2v.1h-.2z"/>
<path d="M187.2 133.7h.2v.1h-.2z"/>
<path d="M185.6 131.7h.2v.1h-.2z"/>
<path d="M186.4 131.7h.2v.1h-.2z"/>
<path d="M187.2 131.7h.2v.1h-.2z"/>
<path d="M183.1 131.7h.2v.1h-.2z"/>
<path d="M183.9 131.7h.2v.1h-.2z"/>
<path d="M184.7 131.7h.2v.1h-.2z"/>
<path d="M181.4 131.7h.2v.1h-.2z"/>
<path d="M182.2 131.7h.2v.1h-.2z"/>
<path d="M96.3 89l.6 .1v.1l-.6 .2-.1-.2z"/>
<circle cx="114.1" cy="96.2" r=".54"/>
<circle cx="171.6" cy="118.8" r=".17"/>
<circle cx="97.2" cy="89.1" r=".17"/>
</g>
<path d="M95.6 89.2l2-1v2zM171.6 117.2l1 2h-2z" fill="none" stroke="#231f20" stroke-width=".2"/>
<path d="M170.5 130.2a2.43 2.43 0 0 0-.9 2.4 2.52 2.52 0 0 0 .9 2.5M194.6 130.2a2.43 2.43 0 0 1 .9 2.4 2.52 2.52 0 0 1-.9 2.5" fill="none" stroke="#231f20" stroke-width=".18"/>
<path d="M85.6 187.7a1 1 0 0 0-1 1v6a1 1 0 0 1-1 1 1 1 0 0 1 1 1v6.5a1 1 0 0 0 1 1M75.6 239.7a1 1 0 0 0 1 1h3.5a1 1 0 0 1 1 1 1 1 0 0 1 1-1h3a1 1 0 0 0 1-1" fill="none" stroke="#231f20" stroke-width=".23"/>
<path d="M58.1 195.7h25.5" fill="none" stroke="#231f20" stroke-width=".5"/>
<path d="M143.1 100.8h2v.5h-2z" fill="#fff"/>
<path d="M144.1 100.2v1" fill="none" stroke="#231f20" stroke-width=".25"/>
<path d="M143.2 101.2h1.7" fill="none" stroke="#231f20" stroke-width=".35"/>
<path d="M143.1 95.9h2v3.4h-2z" fill="#fff" stroke="#fff" stroke-width=".18"/>
<path d="M144 95.8l.8 .4-1.4 .5 1.4 .6-1.4 .5 1.4 .7-1.4 .5 .7 .4" fill="none" stroke="#231f20" stroke-width=".23"/>
<path d="M144.1 95.2v.7M144.1 99.4v.7" fill="none" stroke="#231f20" stroke-width=".18"/>
<circle cx="144.1" cy="93.7" r=".54" fill="#231f20" stroke="#231f20" stroke-width=".18"/>
<path d="M35.4 197.2h18.7M46.6 197.2v14h-11.2M87.6 198.2h11.5" fill="none" stroke="#231f20" stroke-width=".6" stroke-linecap="butt"/>
<path d="M35.4 192.2h18.7M41.6 192.2v14h-6.2" fill="none" stroke="#231f20" stroke-width=".6" stroke-dasharray="2.8 1.4" stroke-linecap="butt"/>
<path d="M69.1 7.2l2 1-2 1z" fill="#231f20"/>
<path d="M64.1 8.2h11.3" fill="none" stroke="#231f20" stroke-width=".6" stroke-linecap="butt"/>
<path d="M105.6 8.2h11" fill="none" stroke="#231f20" stroke-width=".6" stroke-dasharray="2.8 1.4" stroke-linecap="butt"/>
<path d="M110.6 7.2l2 1-2 1z" fill="#231f20"/>
<path d="M113.1 72.7h3.5v42.5" fill="none" stroke="#231f20" stroke-width=".6"/>
<path d="M92.1 72.7h-13v88.5h46v-2.5M0 103.7h62.6M65.6 103.7h13.5" fill="none" stroke="#231f20" stroke-width=".6" stroke-linecap="butt"/>
<g fill="#231f20">
<path d="M116.6 86.2l1 2h-2z"/>
<path d="M107.1 160.2l2 1-2 1z"/>
</g>
<path d="M99.1 189.2h-11.5" fill="none" stroke="#231f20" stroke-width=".6" stroke-dasharray="2.8 1.4" stroke-linecap="butt"/>
<path d="M88.8 160.7h5.5v1h-5.5z" fill="#fff"/>
<path d="M89.6 160.2l-1 1 1 1M93.6 160.2l1 1-1 1" fill="none" stroke="#231f20" stroke-width=".2"/>
<g fill="#231f20">
<path d="M78.1 130.7h2l-1 2z"/>
<path d="M78.1 87.2h2l-1 2z"/>
</g>
<path d="M96.1 72.7h15M65.6 108.7h51M106.6 108.7v6.5" fill="none" stroke="#231f20" stroke-width=".6" stroke-linecap="butt"/>
<g fill="#231f20">
<path d="M66.1 108.7l2-1v2z"/>
<path d="M66.1 103.7l2-1v2z"/>
</g>
<path d="M0 108.7h62.6" fill="none" stroke="#231f20" stroke-width=".6" stroke-linecap="butt"/>
<path d="M114.6 190.7v2" fill="none" stroke="#231f20" stroke-width=".18"/>
<g fill="#231f20">
<path d="M114 192.6h1.1l-.5 1.4z" fill-rule="evenodd"/>
<path d="M114.6 189.3l.5 1.4h-1.1z" fill-rule="evenodd"/>
</g>
<path d="M114.6 199.7v2" fill="none" stroke="#231f20" stroke-width=".18"/>
<g fill="#231f20">
<path d="M114 201.6h1.1l-.5 1.4z" fill-rule="evenodd"/>
<path d="M114.6 198.3l.5 1.4h-1.1z" fill-rule="evenodd"/>
</g>
<path d="M114.6 208.7v2" fill="none" stroke="#231f20" stroke-width=".18"/>
<g fill="#231f20">
<path d="M114 210.6h1.1l-.5 1.4z" fill-rule="evenodd"/>
<path d="M114.6 207.3l.5 1.4h-1.1z" fill-rule="evenodd"/>
</g>
<path d="M114.6 213.2v2" fill="none" stroke="#231f20" stroke-width=".18"/>
<g fill="#231f20">
<path d="M114 215.1h1.1l-.5 1.4z" fill-rule="evenodd"/>
<path d="M114.6 211.8l.5 1.4h-1.1z" fill-rule="evenodd"/>
</g>
<path d="M114.6 222.2v2" fill="none" stroke="#231f20" stroke-width=".18"/>
<g fill="#231f20">
<path d="M114 224.1h1.1l-.5 1.4z" fill-rule="evenodd"/>
<path d="M114.6 220.8l.5 1.4h-1.1z" fill-rule="evenodd"/>
</g>
<path d="M104.1 213.2v2.5" fill="none" stroke="#231f20" stroke-width=".18"/>
<path d="M104.1 211.8l.5 1.4h-1.1z" fill-rule="evenodd" fill="#231f20"/>
<path d="M104.1 224.2v4" fill="none" stroke="#231f20" stroke-width=".18"/>
<path d="M103.5 228.1h1.1l-.5 1.4z" fill-rule="evenodd" fill="#231f20"/>
<path d="M127.6 125.2v3.5M104.1 216.7v3" fill="none" stroke="#231f20" stroke-width=".18"/>
<g fill="#231f20">
<path d="M127 128.6h1.1l-.5 1.4z" fill-rule="evenodd"/>
<path d="M127.6 123.8l.5 1.4h-1.1z" fill-rule="evenodd"/>
</g>
<path d="M126.1 130.2v2.5l2.5 1.5M127.6 126.7h-1.5v2.5" fill="none" stroke="#231f20" stroke-width=".18"/>
<path d="M90.1 108.7l2-1v2z" fill="#231f20"/>
<g font-size="4.2" fill="#fff">
<text x="64.5" y="54.1">D</text>
<text x="34.6" y="175.1">E</text>
<text x="137.7" y="176.6">F</text>
</g>
<g font-size="3.5" fill="#231f20">
<text x="16.6" y="4">SCHEMATIC DIAGRAM-7</text>
<text x="69.6" y="54">AC IN CIRCUIT</text>
<text x="142.6" y="173.5">POWER</text>
<text x="39.6" y="175">POWER TRANSFORMER(A) CIRCUIT</text>
<text x="142.6" y="177">TRANSFORMER(B)</text>
<text x="142.6" y="180.5">CIRCUIT</text>
</g>
<g font-size="2.5" fill="#231f20">
<text x="84.6" y="65.1">Q726</text>
<text x="84.6" y="67.6">2SC3940AQSTA</text>
<text x="130.6" y="103.1">Q791</text>
<text x="130.6" y="105.6">2SD2144STA</text>
</g>
<g font-size="2.1" fill="#231f20">
<text x="76.1" y="8.8">: POSITIVE VOLTAGE LINE</text>
<text x="117.6" y="8.8">: NEGATIVE VOLTAGE LINE</text>
<text x="183.1" y="126.5">AC IN</text>
<text x="170.6" y="132.3">230V 50Hz</text>
<text x="170.6" y="134.5">230-240V 50Hz</text>
<text x="188.1" y="132.3">[E,EG]</text>
<text x="188.2" y="134.5">[EB]</text>
<text x="174.1" y="213">For E,EG areas.</text>
<text x="174.1" y="226.5">For EB area.</text>
</g>
<g font-size="1.8" fill="#231f20">
<text x="84.7" y="69.6">REGULATOR</text>
<text x="106.1" y="70.8">RL1N4003N02</text>
<text x="109.8" y="69.1">D746</text>
<text x="83" y="77.9" transform="rotate(-90 83 77.9)">C754</text>
<text x="84.7" y="77.5" transform="rotate(-90 84.7 77.5)">0.01</text>
<text x="89.6" y="72.1">6V</text>
<text x="96.1" y="72.1">10.7V</text>
<text x="100.2" y="78" transform="rotate(-90 100.2 78)">0.01</text>
<text x="109.8" y="77.1">R777</text>
<text x="89.6" y="78.6">6.7V</text>
<text x="98.5" y="78.4" transform="rotate(-90 98.5 78.4)">C758</text>
<text x="110.9" y="78.8">1K</text>
<text x="91" y="87.3" transform="rotate(-90 91 87.3)">C759</text>
<text x="92.7" y="87.8" transform="rotate(-90 92.7 87.8)">10V47</text>
<text x="98" y="87.5" transform="rotate(-90 98 87.5)">D747</text>
<text x="63.5" y="94.2">1</text>
<text x="65.1" y="92.6">CN602</text>
<text x="66.1" y="95.6">R712</text>
<text x="74.2" y="95.6">2.2K</text>
<text x="99.7" y="90.1" transform="rotate(-90 99.7 90.1)">MA4068LTA</text>
<text x="63.5" y="96.7">2</text>
<text x="63.5" y="99.2">3</text>
<text x="63.5" y="101.7">4</text>
<text x="141" y="99.9" transform="rotate(-90 141 99.9)">R772</text>
<text x="142.7" y="99.3" transform="rotate(-90 142.7 99.3)">22K</text>
<text x="63.5" y="104.2">5</text>
<text x="63.5" y="106.7">6</text>
<text x="80.1" y="104.3">RL1N4003N02</text>
<text x="83.9" y="102.6">D711</text>
<text x="93" y="103.1">R773</text>
<text x="94.1" y="104.8">18</text>
<text x="100.4" y="103.1">R774</text>
<text x="101.5" y="104.8">18</text>
<text x="110.5" y="103.8" transform="rotate(-90 110.5 103.8)">D745</text>
<text x="112.2" y="106.8" transform="rotate(-90 112.2 106.8)">MA4051MTA</text>
<text x="130.6" y="107.6">RELAY DRIVE</text>
<text x="148.5" y="104.6" transform="rotate(-90 148.5 104.6)">R795</text>
<text x="150.2" y="104.3" transform="rotate(-90 150.2 104.3)">3.9K</text>
<text x="63.5" y="109.2">7</text>
<text x="63.5" y="111.7">8</text>
<text x="133.1" y="109.6">0V</text>
<text x="141.1" y="110.6">0.7V</text>
<text x="68.5" y="114.4" transform="rotate(-90 68.5 114.4)">C755</text>
<text x="70.2" y="114.2" transform="rotate(-90 70.2 114.2)">1000</text>
<text x="103" y="118.1" transform="rotate(-90 103 118.1)">D741</text>
<text x="113" y="118.1" transform="rotate(-90 113 118.1)">D743</text>
<text x="119.5" y="118.2" transform="rotate(-90 119.5 118.2)">D740</text>
<text x="121.2" y="120" transform="rotate(-90 121.2 120)">MA165TA</text>
<text x="148.5" y="117.4" transform="rotate(-90 148.5 117.4)">R794</text>
<text x="150.2" y="116.8" transform="rotate(-90 150.2 116.8)">47K</text>
<text x="104.7" y="121.8" transform="rotate(-90 104.7 121.8)">RL1N4003N02</text>
<text x="114.7" y="121.8" transform="rotate(-90 114.7 121.8)">RL1N4003N02</text>
<text x="132" y="120.9">T702</text>
<text x="146.5" y="122.4">F1 T2A</text>
<text x="158.8" y="121.4">L701</text>
<text x="169.1" y="121.1">JK701</text>
<text x="109.6" y="126.6">C753</text>
<text x="110" y="128.3">0.01</text>
<text x="119.5" y="128.9" transform="rotate(-90 119.5 128.9)">R771</text>
<text x="121.2" y="128.6" transform="rotate(-90 121.2 128.6)">2.2K</text>
<text x="129.1" y="135.1">AC9.4V</text>
<text x="145.1" y="137.7">Z701</text>
<text x="103.5" y="138.1" transform="rotate(-90 103.5 138.1)">D742</text>
<text x="105.1" y="141.8" transform="rotate(-90 105.1 141.8)">RL1N4003N02</text>
<text x="113" y="138.1" transform="rotate(-90 113 138.1)">D744</text>
<text x="114.7" y="141.8" transform="rotate(-90 114.7 141.8)">RL1N4003N02</text>
<text x="126.1" y="143.1">RL702</text>
<text x="169.6" y="138.6">W2/W3</text>
<text x="124.5" y="145.2">4</text>
<text x="132" y="145.2">2</text>
<text x="115.5" y="152.6" transform="rotate(-90 115.5 152.6)">D500</text>
<text x="117.2" y="154.4" transform="rotate(-90 117.2 154.4)">MA165TA</text>
<text x="138.3" y="151.6" transform="rotate(-90 138.3 151.6)">C791</text>
<text x="140.1" y="152" transform="rotate(-90 140.1 152)">1000P</text>
<text x="90.5" y="161.8">6V</text>
<text x="124.5" y="157.7">3</text>
<text x="132" y="157.7">1</text>
<text x="170.1" y="160.1">W1</text>
<text x="85.9" y="181.6">R793</text>
<text x="87.6" y="183.3">1</text>
<text x="92.6" y="183.8">CN701</text>
<text x="125.5" y="185.6">T701</text>
<text x="35.1" y="190.6">W722B</text>
<text x="85.6" y="189.6">A</text>
<text x="92.6" y="188.3">CN702</text>
<text x="145.1" y="188.6">CN711</text>
<text x="170.1" y="188.6">W1</text>
<text x="33.5" y="195.2">2</text>
<text x="33.5" y="192.7">1</text>
<text x="33.5" y="197.7">3</text>
<text x="54.9" y="197.8">C</text>
<text x="55" y="192.8">A</text>
<text x="55" y="195.3">B</text>
<text x="85.6" y="194.1">B</text>
<text x="92.6" y="192.8">CN703</text>
<text x="92.6" y="197.3">CN704</text>
<text x="106.6" y="192.1">AC22.6V</text>
<text x="33.5" y="200.2">4</text>
<text x="54.9" y="200.3">D</text>
<text x="64" y="203.3">RSFMB40KT-L</text>
<text x="67.7" y="201.6">R791</text>
<text x="85.6" y="198.6">C</text>
<text x="85.6" y="203.6">D</text>
<text x="92.6" y="201.8">CN705</text>
<text x="106.6" y="201.1">AC22.6V</text>
<text x="33.5" y="209.2">2</text>
<text x="33.5" y="206.7">1</text>
<text x="92.6" y="206.3">CN706</text>
<text x="33.5" y="211.7">3</text>
<text x="33.5" y="214.2">4</text>
<text x="92.6" y="210.8">CN707</text>
<text x="92.6" y="215.3">CN708</text>
<text x="106.6" y="210.1">AC11.7V</text>
<text x="106.6" y="214.6">AC11.7V</text>
<text x="33.5" y="216.7">5</text>
<text x="33.5" y="219.2">6</text>
<text x="33.5" y="221.7">7</text>
<text x="55.1" y="219.1">B</text>
<text x="102.6" y="221.6">AC</text>
<text x="145.6" y="220.1">CN712</text>
<text x="169.6" y="220.1">W3</text>
<text x="33.5" y="224.2">8</text>
<text x="33.5" y="226.7">9</text>
<text x="55.1" y="226.6">A</text>
<text x="55.1" y="224.1">C</text>
<text x="63.5" y="224.3">RSFMB40KT-L</text>
<text x="67.2" y="222.6">R792</text>
<text x="101.6" y="223.3">29.2V</text>
<text x="107.4" y="223.6">AC4.7V</text>
<text x="33.1" y="229.2">10</text>
<text x="35.6" y="231.1">W721B</text>
<text x="55.1" y="229.1">D</text>
<text x="92.6" y="228.8">CN709</text>
<text x="92.6" y="233.3">CN710</text>
<text x="145.1" y="233.6">CN713</text>
<text x="169.6" y="233.6">W2</text>
<text x="76.6" y="240.1">A</text>
<text x="79.1" y="240.1">B</text>
<text x="81.6" y="240.1">C D</text>
</g>
</svg>
